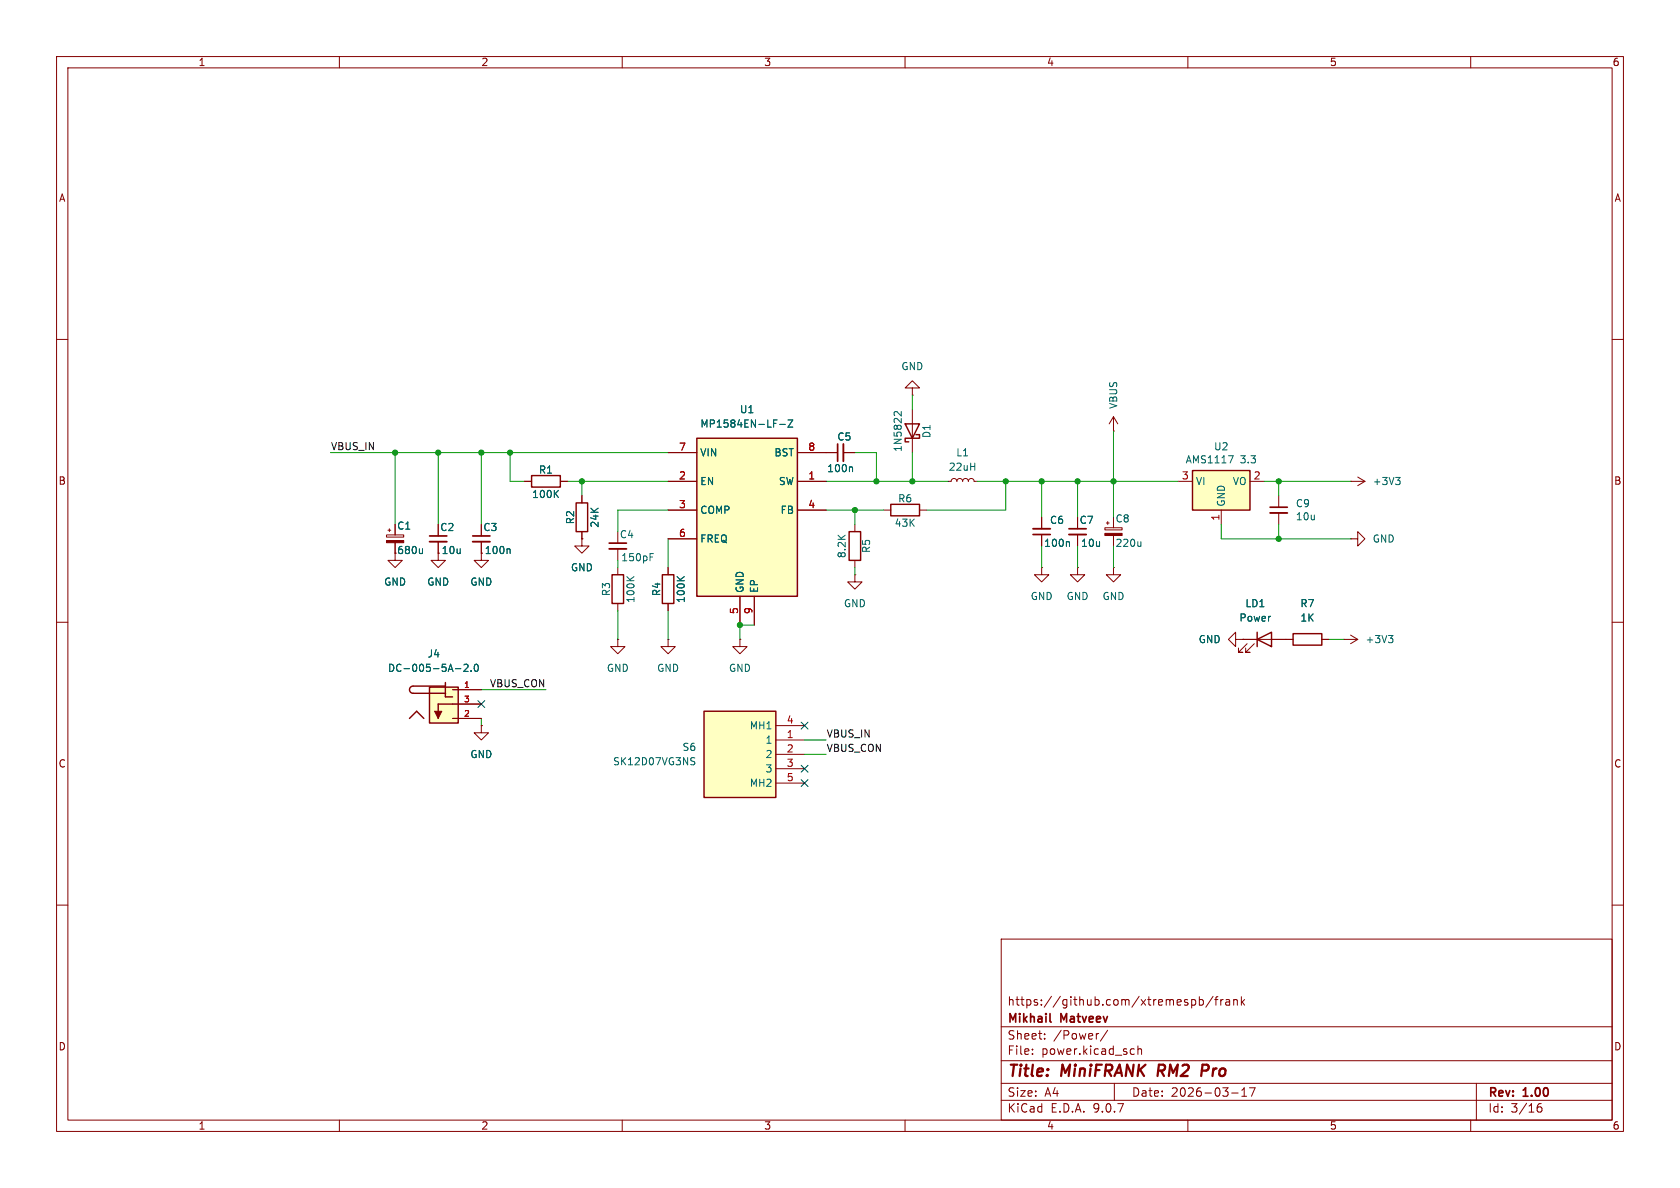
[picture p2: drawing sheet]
<svg xmlns="http://www.w3.org/2000/svg" width="297mm" height="210mm" viewBox="0 0 297 210" stroke-linecap="round" stroke-linejoin="round" font-family="sans-serif">
<g fill="none" stroke="#840000" stroke-width=".18">
<path d="M10 10h277v190h-277zM12 12h273v186h-273zM60 10v2M110 10v2M160 10v2M210 10v2M260 10v2M10 60h2M285 60h2M10 110h2M285 110h2M10 160h2"/>
<path d="M177 166h108v32h-108zM210.7 176.8l.4-.1 .3 .3v.4l-.2 .2h-.5M212 176.8l.5-.1 .2 .3v.4l-.1 .2h-.6M212 176.2v1.5M214.5 176.1l-1.3 2M214.7 176.7h.6M215.3 176.2l-.3 .2v1.3M215.8 176.7v1M216.2 176.7l-.2 .1-.2 .2M216.7 176.8h.6l.1 .9M217.4 177.1h-.5a.29 .29 0 0 0-.2 .3 .29 .29 0 0 0 .2 .3l.5-.1M218.1 176.8l.2-.1 .4 .1v.9"/>
<path d="M218.1 176.7v1M219.5 176.2v1.5M219.6 177.1l.4 .6M220 176.7l-.5 .6M285 160h2M60 198v2M110 198v2M160 198v2M177 194.5h108M177 191.5h108M177 187.5h108M177 181.5h108"/>
<path d="M182.5 186.3v.1M182.5 185.5v.1M184.7 183.6v.1M184.7 182.8v.1M194.2 182.7l-.2 .1M195.8 182.1l-1.3 2M197 191.5v3M200.1 185.4l.4 .1M200.5 186.3l-.4 .1M201.2 185.5l.2-.1 .3 .1 .1 .9M201.2 184.9v1.5M210 198v2"/>
<path d="M217.7 193.2h1.2M219.5 193.8h.9M219.5 192.7l.5-.4v1.5M220.9 192.3h1l-.7 1.5M260 198v2M261 191.5v6.5M271.7 196l.3-.3h.5l.1 .3v.3l-.3 .3-.4-.1-.2-.2M272.5 195.1a.59 .59 0 0 0-.8 .6"/>
</g>
<path d="M204.9 188.2l-.3 2M213.4 188.2h-.8l-.3 2M213.4 189.2l-.9 .1" fill="none" stroke="#840000" stroke-width=".4"/>
<path d="M185.6 180.5l.2 .2" fill="none" stroke="#840000" stroke-width=".3"/>
<path d="M124.5 125.7h12.7v15.3h-12.7z" fill="#ffffc2"/>
<path d="M160 74.9h2.6l-1.3 2.6zM161.9 76.8h.7v.7h-2.6v.6h.7M222.2 113l2.6-1.2v2.5zM222.2 111.8v2.5M228.6 112h5.1v2h-5.1zM124.5 125.7h12.7v15.3h-12.7z" fill="none" stroke="#840000" stroke-width=".25"/>
<g fill="none" stroke="#840000" stroke-width=".18">
<path d="M161.3 68.6h1.3l-1.3-1.3-1.3 1.3h1.3v1.3M161.3 69.9h.1M161.3 72.4v7.6M167.6 85.1h.5l.2-.4 .4-.1 .3 .1 .2 .4 .1-.4 .4-.1 .3 .1 .2 .4 .1-.4 .4-.1 .3 .1 .2 .4 .1-.4 .4-.1 .4 .1 .1 .4h.5M190.5 91.4v2.1M190.5 94.5v2M195.3 93.3h3.1v.4h-3.1zM195.6 92.5h.5M195.8 92.2v.5M196.8 91.4v1.9M196.8 94.7v1.8M226.1 87.6v2.1"/>
<path d="M226.1 90.7v2M238.8 95.3h1.2v-1.3l1.3 1.3-1.3 1.2v-1.2M238.8 95.3h.1M238.8 85.1h.1M238.8 85.1h2.5M240 84.3l1.3 .8M241.3 85.1l-1.3 .8M218.4 113v-1.2l-1.2 1.2 1.2 1.3v-1.3h1.3M219.7 113h.1M219.7 113h8.9M220.5 113.8l-1.6 1.5h.8h-.8v-.7M221.7 113.8l-1.5 1.5h.8h-.8v-.7"/>
<path d="M233.7 113h1.2M237.5 113h.1M237.5 113h2.5M238.8 112.3l1.2 .7M240 113l-1.2 .8M137.2 128.3h5M137.2 130.8h5M137.2 133.4h5M137.2 135.9h5M137.2 138.4h5"/>
</g>
<path d="M159.3 72.8v.7l-.9-.7-.3 .1v.4M201.7 95.7v.9M201.7 96.5l-.2 .1M246.7 84.4h.8l-.4 .5M247.3 84.9l.2 .2v.3l-.2 .3M245.5 112.3h.7l-.4 .5M246 112.8l.2 .3v.3l-.2 .2M122.4 134.5l.3 .2 .1 .3-.2 .2h-.3M122.4 133.9l.4 .1" fill="none" stroke="#006464" stroke-width=".18"/>
<path d="M189 93.5h3M224.5 89.7h3.1" fill="none" stroke="#840000" stroke-width=".3"/>
<path d="M189 94.5h3M224.5 90.7h3.1" fill="none" stroke="#840000" stroke-width=".33"/>
<path d="M195.3 94.3h3.1v.4h-3.1z" fill="#840000" stroke="#840000" stroke-width=".18"/>
<path d="M210.8 83.2h10.2v7h-10.2z" fill="#ffffc2"/>
<path d="M101.9 88.9h2v5.1h-2zM150.1 94h2v5.1h-2zM157.5 89.2h5.1v2h-5.1zM210.8 83.2h10.2v7h-10.2zM108.2 101.6h2v5.1h-2zM117.1 101.6h2v5.1h-2z" fill="none" stroke="#840000" stroke-width=".25"/>
<g fill="none" stroke="#840000" stroke-width=".18">
<path d="M196.8 76.2h.1M196.8 73.7l-.7 1.2M196.8 73.7l.8 1.2M196.8 73.7v2.5M68.3 94.6h3.1v.3h-3.1zM68.6 93.7h.5M68.8 93.5v.5M69.8 95.9v3.2h1.3l-1.3 1.2-1.2-1.2h1.2M69.8 92.7v1.9M77.5 97.8v1.3h1.2l-1.2 1.2-1.3-1.2h1.3M77.5 97.8h.1M77.5 92.7v2"/>
<path d="M77.5 95.8v2M85.1 97.8v1.3h1.3l-1.3 1.2-1.3-1.2h1.3M85.1 97.8h.1M85.1 92.7v2M85.1 95.8v2M102.9 87.6v1.3M102.9 94v1.3M109.2 94v2M109.2 97v2.1M146 80h2.1M149.1 80h2M151.1 92.7v1.3"/>
<path d="M151.1 99.1v1.2M156.2 90.2h1.3M162.6 90.2h1.2M184.1 91.4v2.1M184.1 94.5v2M208.3 85.1h2.5M215.9 90.2v2.5M221 85.1h2.5M109.2 113v1.3h1.3l-1.3 1.3-1.3-1.3h1.3M109.2 113h.1M109.2 100.3v1.3M109.2 106.7v1.3"/>
<path d="M118.1 100.3v1.3M118.1 106.7v1.3M184.1 100.3v1.3h1.3l-1.3 1.3-1.2-1.3h1.2M184.1 100.3h.1M190.5 100.3v1.3h1.3l-1.3 1.3-1.3-1.3h1.3M190.5 100.3h.1"/>
</g>
<path d="M74.7 97v.9M74.7 97.7l-.2 .2M90 97l.2 .2v.7M114.9 98.5h.4M114.9 97.9h.6M150.5 82.5l.2 .2v.7M188.9 95.7l.2 .2v.7M217.2 80.6h.8l-.5 1.2M110.8 101.9l.7 .8M112.1 101.9l-.7 .6M119.7 101.9l.7 .8M121 101.9l-.8 .6" fill="none" stroke="#006464" stroke-width=".18"/>
<path d="M148.1 78.5v3M75.9 94.7h3.1M83.6 94.7h3M107.7 96h3M182.6 94.5h3.1" fill="none" stroke="#840000" stroke-width=".3"/>
<path d="M149.1 78.5v3M75.9 95.8h3.1M83.6 95.8h3M107.7 97h3M182.6 93.5h3.1" fill="none" stroke="#840000" stroke-width=".33"/>
<path d="M68.3 95.6h3.1v.3h-3.1z" fill="#840000" stroke="#840000" stroke-width=".18"/>
<path d="M123.2 77.5h17.8v27.9h-17.8z" fill="#ffffc2"/>
<path d="M123.2 77.5h17.8v27.9h-17.8z" fill="none" stroke="#840000" stroke-width=".25"/>
<g fill="none" stroke="#840000" stroke-width=".18">
<path d="M102.9 95.3v1.2h1.2l-1.2 1.3-1.3-1.3h1.3M102.9 95.3h.1M118.1 80h5.1M118.1 85.1h5.1M118.1 90.2h5.1M118.1 95.3h5.1M141 80h5M141 85.1h5M141 90.2h5M130.8 105.4v5.1M133.3 105.4v5.1M151.1 101.6v1.3h1.3l-1.3 1.2-1.2-1.2h1.2"/>
<path d="M151.1 101.6h.1M85.1 128.3v1.2h1.3l-1.3 1.3-1.3-1.3h1.3M85.1 128.3h.1"/>
</g>
<path d="M137.9 75h.9M139.3 74.2h.9l-.9 1.3h.9" fill="none" stroke="#006464" stroke-width=".18"/>
<path d="M75.9 121.5h5.1v6.3h-5.1z" fill="#ffffc2"/>
<path d="M94 84.1h5.1v2h-5.1zM72.4 127l1.3-1.3 1.2 1.3M75.9 121.5h5.1v6.3h-5.1zM78.7 121.3h-5.7a.64 .64 0 0 0-.6 .6 .64 .64 0 0 0 .6 .7h5.7M78.7 120.7v2.5h1.3M80 124.5h-2.5v2.5" fill="none" stroke="#840000" stroke-width=".25"/>
<path d="M76.8 125.7h1.3l-.6 1.3z" fill="#840000" stroke="#840000" stroke-width=".18"/>
<g fill="none" stroke="#840000" stroke-width=".18">
<path d="M69.8 92.7v1.9M69.8 95.9v1.9M77.5 97.8h.1M77.5 92.7v2M77.5 95.8v2M85.1 97.8h.1M85.1 92.7v2M85.1 95.8v2M92.7 85.1h1.3M99.1 85.1h1.2M102.9 95.3h.1M102.9 87.6v1.3"/>
<path d="M102.9 94v1.3M118.1 85.1h5.1M118.1 80h5.1M118.1 90.2h5.1M118.1 95.3h5.1M141 85.1h5M141 80h7.1M141 90.2h5M149.1 80h2M184.1 91.4v2.1M184.1 94.5v2M190.5 91.4v2.1"/>
<path d="M190.5 94.5v2M118.1 113v1.3h1.3l-1.3 1.3-1.3-1.3h1.3M118.1 113h.1M118.1 100.3v1.3M118.1 106.7v1.3M130.8 113v1.3h1.3l-1.3 1.3-1.3-1.3h1.3M130.8 113h.1M130.8 105.4v5.1M133.3 105.4v5.1M196.8 100.3v1.3h1.3l-1.3 1.3-1.2-1.3h1.2M196.8 100.3h.1M219.7 113h.1"/>
<path d="M219.7 113h2.5M224.8 113h3.8M233.7 113h1.2M80 121.9h5.1M80 124.5h5.1M80 127h5.1M85.1 128.3h.1"/>
</g>
<g fill="none" stroke="#006464" stroke-width=".18">
<path d="M137.9 75h.9M139.3 74.2h.9l-.9 1.3h.9M74.7 97v.9M74.7 97.7l-.2 .2M90 97l.2 .2v.7M98.2 87.2l.5 .8M98.7 86.7l-.7 .7M150.5 82.5l.2 .2v.7M188.9 95.7l.2 .2v.7M80.5 118.2h1M82 117.5l.5-.1 .2 .4-.7 .9h.7M83.3 118.6v.1"/>
<path d="M84 117.5l.1-.1a.68 .68 0 0 1 .5 .7 .68 .68 0 0 1-.5 .6l-.1-.1-.2-.4zM119.7 101.9l.7 .8M121 101.9l-.8 .6"/>
</g>
<g fill="none" stroke="#009600" stroke-width=".18">
<path d="M161.3 69.9v2.5M196.8 76.2v15.2M58.4 80h59.7M69.8 80v12.7M77.5 80v12.7M85.1 80v12.7M90.2 80v5.1h2.5M100.3 85.1h17.8M102.9 85.1v2.5M109.2 99.1v1.2M118.1 90.2h-8.9v3.8M118.1 95.3v5"/>
<path d="M146 85.1h21.6M146 90.2h10.2M151.1 80h3.8v5.1M151.1 90.2v2.5M161.3 80v5.1M172.7 85.1h35.6M177.8 85.1v5.1h-14M184.1 85.1v6.3M184.1 96.5v3.8M190.5 85.1v6.3M190.5 96.5v3.8M196.8 96.5v3.8"/>
<path d="M215.9 92.7v2.6h22.9M223.5 85.1h15.3M226.1 85.1v2.5M226.1 92.7v2.6M109.2 108v5M118.1 108v5M133.3 110.5h-2.5v2.5M151.1 100.3v1.3M234.9 113h2.6M85.1 127v1.3M85.1 121.9h11.4M142.2 130.8h3.8"/>
<path d="M142.2 133.4h3.8"/>
</g>
<path d="M84.5 123.9l1.2 1.2M85.7 123.9l-1.2 1.2M141.6 135.3l1.2 1.2M141.6 127.7l1.2 1.2M141.6 137.8l1.2 1.2M142.8 135.3l-1.2 1.2M142.8 127.7l-1.2 1.2M142.8 137.8l-1.2 1.2" fill="none" stroke="#000084" stroke-width=".18"/>
<g fill="#009600" stroke="#009600" stroke-width=".18">
<circle cx="161.3" cy="85.1" r=".46"/>
<circle cx="177.8" cy="85.1" r=".46"/>
<circle cx="184.1" cy="85.1" r=".46"/>
<circle cx="190.5" cy="85.1" r=".46"/>
<circle cx="154.9" cy="85.1" r=".46"/>
<circle cx="151.1" cy="90.2" r=".46"/>
<circle cx="130.8" cy="110.5" r=".46"/>
<circle cx="102.9" cy="85.1" r=".46"/>
<circle cx="90.2" cy="80" r=".46"/>
<circle cx="85.1" cy="80" r=".46"/>
<circle cx="69.8" cy="80" r=".46"/>
<circle cx="77.5" cy="80" r=".46"/>
<circle cx="226.1" cy="85.1" r=".46"/>
<circle cx="196.8" cy="85.1" r=".46"/>
<circle cx="226.1" cy="95.3" r=".46"/>
</g>
<g font-size="2.8" fill="#840000">
<text x="178" y="190.9">Title:</text>
<text x="187.7" y="190.9">MiniFRANK</text>
<text x="205.5" y="190.9">RM2</text>
<text x="214" y="190.9">Pro</text>
</g>
<g font-size="2.1" fill="#840000">
<text x="178" y="178">https://github.com/xtremespb/frank</text>
<text x="178" y="184">Sheet:</text>
<text x="178" y="181.2">Mikhail</text>
<text x="186.2" y="184">/Power/</text>
<text x="187.6" y="181.2">Matveev</text>
<text x="178" y="186.7">File:</text>
<text x="184.1" y="186.7">power.kicad_sch</text>
<text x="178" y="196.9">KiCad</text>
<text x="178" y="194.1">Size:</text>
<text x="184.7" y="194.1">A4</text>
<text x="185.7" y="196.9">E.D.A.</text>
<text x="193.3" y="196.9">9.0.7</text>
<text x="200" y="194.1">Date:</text>
<text x="207" y="194.1">2026-03-17</text>
<text x="263" y="194.3">Rev:</text>
<text x="263" y="196.9">Id:</text>
<text x="267.1" y="196.9">3/16</text>
<text x="269.4" y="194.3">1.00</text>
</g>
<g font-size="1.8" fill="#840000">
<text x="35" y="11.9">1</text>
<text x="85" y="11.9">2</text>
<text x="135" y="11.9">3</text>
<text x="185" y="11.9">4</text>
<text x="235" y="11.9">5</text>
<text x="285" y="11.9">6</text>
<text x="10.3" y="35.9">A</text>
<text x="285.3" y="35.9">A</text>
<text x="10.3" y="85.9">B</text>
<text x="285.3" y="85.9">B</text>
<text x="70.1" y="98.1">680u</text>
<text x="10.3" y="135.9">C</text>
<text x="285.3" y="135.9">C</text>
<text x="10.3" y="185.9">D</text>
<text x="285.3" y="185.9">D</text>
<text x="35" y="199.9">1</text>
<text x="85" y="199.9">2</text>
<text x="135" y="199.9">3</text>
<text x="185" y="199.9">4</text>
<text x="235" y="199.9">5</text>
<text x="285" y="199.9">6</text>
</g>
<g font-size="1.8" fill="#006464">
<text x="159.3" y="65.6">GND</text>
<text x="123.7" y="75.8">MP1584EN-LF-Z</text>
<text x="130.7" y="73.3">U1</text>
<text x="164.7" y="77.5" transform="rotate(-90 164.7 77.5)">D1</text>
<text x="197.7" y="72.4" transform="rotate(-90 197.7 72.4)">VBUS</text>
<text x="95.2" y="83.9">R1</text>
<text x="123.7" y="80.9">VIN</text>
<text x="136.8" y="80.9">BST</text>
<text x="146.1" y="83.7">100n</text>
<text x="147.9" y="78.1">C5</text>
<text x="159.6" y="80" transform="rotate(-90 159.6 80)">1N5822</text>
<text x="167.6" y="83.4">22uH</text>
<text x="169" y="80.9">L1</text>
<text x="209.5" y="82.1">AMS1117</text>
<text x="214.5" y="79.8">U2</text>
<text x="219.3" y="82.1">3.3</text>
<text x="94" y="88.2">100K</text>
<text x="123.7" y="86">EN</text>
<text x="137.6" y="86">SW</text>
<text x="158.7" y="89">R6</text>
<text x="211.3" y="86">VI</text>
<text x="216.8" y="89.7" transform="rotate(-90 216.8 89.7)">GND</text>
<text x="217.8" y="86">VO</text>
<text x="229" y="89.9">C9</text>
<text x="242.6" y="86">+3V3</text>
<text x="70.1" y="93.8">C1</text>
<text x="77.7" y="94.1">C2</text>
<text x="85.4" y="94.1">C3</text>
<text x="101.7" y="92.8" transform="rotate(-90 101.7 92.8)">R2</text>
<text x="106" y="93.4" transform="rotate(-90 106 93.4)">24K</text>
<text x="109.5" y="95.4">C4</text>
<text x="123.7" y="91">COMP</text>
<text x="137.9" y="91">FB</text>
<text x="158.1" y="93.3">43K</text>
<text x="185.5" y="92.8">C6</text>
<text x="190.8" y="92.8">C7</text>
<text x="197.1" y="92.6">C8</text>
<text x="229" y="92.2">10u</text>
<text x="78" y="98.1">10u</text>
<text x="85.6" y="98.1">100n</text>
<text x="100.8" y="101.2">GND</text>
<text x="109.7" y="99.4">150pF</text>
<text x="123.7" y="96.1">FREQ</text>
<text x="149.7" y="98.8" transform="rotate(-90 149.7 98.8)">8.2K</text>
<text x="154" y="97.9" transform="rotate(-90 154 97.9)">R5</text>
<text x="184.5" y="96.9">100n</text>
<text x="191" y="96.9">10u</text>
<text x="197.1" y="96.9">220u</text>
<text x="242.6" y="96.1">GND</text>
<text x="67.8" y="103.7">GND</text>
<text x="75.4" y="103.7">GND</text>
<text x="83.1" y="103.7">GND</text>
<text x="108.1" y="105.5" transform="rotate(-90 108.1 105.5)">R3</text>
<text x="112.4" y="106.7" transform="rotate(-90 112.4 106.7)">100K</text>
<text x="116.9" y="105.5" transform="rotate(-90 116.9 105.5)">R4</text>
<text x="121.3" y="106.7" transform="rotate(-90 121.3 106.7)">100K</text>
<text x="131.7" y="104.9" transform="rotate(-90 131.7 104.9)">GND</text>
<text x="134.2" y="104.9" transform="rotate(-90 134.2 104.9)">EP</text>
<text x="149.1" y="107.5">GND</text>
<text x="182.1" y="106.3">GND</text>
<text x="188.5" y="106.3">GND</text>
<text x="194.8" y="106.3">GND</text>
<text x="220.1" y="107.5">LD1</text>
<text x="229.8" y="107.5">R7</text>
<text x="211.8" y="113.9">GND</text>
<text x="219" y="110.1">Power</text>
<text x="229.8" y="110.1">1K</text>
<text x="241.3" y="113.9">+3V3</text>
<text x="68.5" y="119">DC-005-5A-2.0</text>
<text x="75.5" y="116.4">J4</text>
<text x="107.2" y="119">GND</text>
<text x="116.1" y="119">GND</text>
<text x="128.8" y="119">GND</text>
<text x="132.5" y="129.1">MH1</text>
<text x="135.2" y="131.7">1</text>
<text x="83.1" y="134.2">GND</text>
<text x="108.3" y="135.5">SK12D07VG3NS</text>
<text x="120.6" y="132.9">S6</text>
<text x="135.2" y="134.2">2</text>
<text x="135.2" y="136.8">3</text>
<text x="132.5" y="139.3">MH2</text>
</g>
<g font-size="1.8" fill="#0f0f0f">
<text x="58.4" y="79.7">VBUS_IN</text>
<text x="86.5" y="121.6">VBUS_CON</text>
<text x="146" y="130.5">VBUS_IN</text>
<text x="146" y="133">VBUS_CON</text>
</g>
<g font-size="1.8" fill="#a90000">
<text x="119.9" y="79.8">7</text>
<text x="142.8" y="79.8">8</text>
<text x="119.9" y="84.8">2</text>
<text x="119.9" y="89.9">3</text>
<text x="142.8" y="84.8">1</text>
<text x="142.8" y="89.9">4</text>
<text x="208.8" y="84.8">3</text>
<text x="221.5" y="84.8">2</text>
<text x="119.9" y="95">6</text>
<text x="215.6" y="92.1" transform="rotate(-90 215.6 92.1)">1</text>
<text x="130.6" y="108.7" transform="rotate(-90 130.6 108.7)">5</text>
<text x="133.1" y="108.7" transform="rotate(-90 133.1 108.7)">9</text>
<text x="139" y="128">4</text>
<text x="139" y="130.6">1</text>
<text x="139" y="133.1">2</text>
<text x="139" y="135.6">3</text>
<text x="139" y="138.2">5</text>
</g>
<g font-size="1.4" fill="#a90000">
<text x="81.9" y="121.7">1</text>
<text x="81.9" y="124.2">3</text>
<text x="81.9" y="126.7">2</text>
</g>
</svg>
